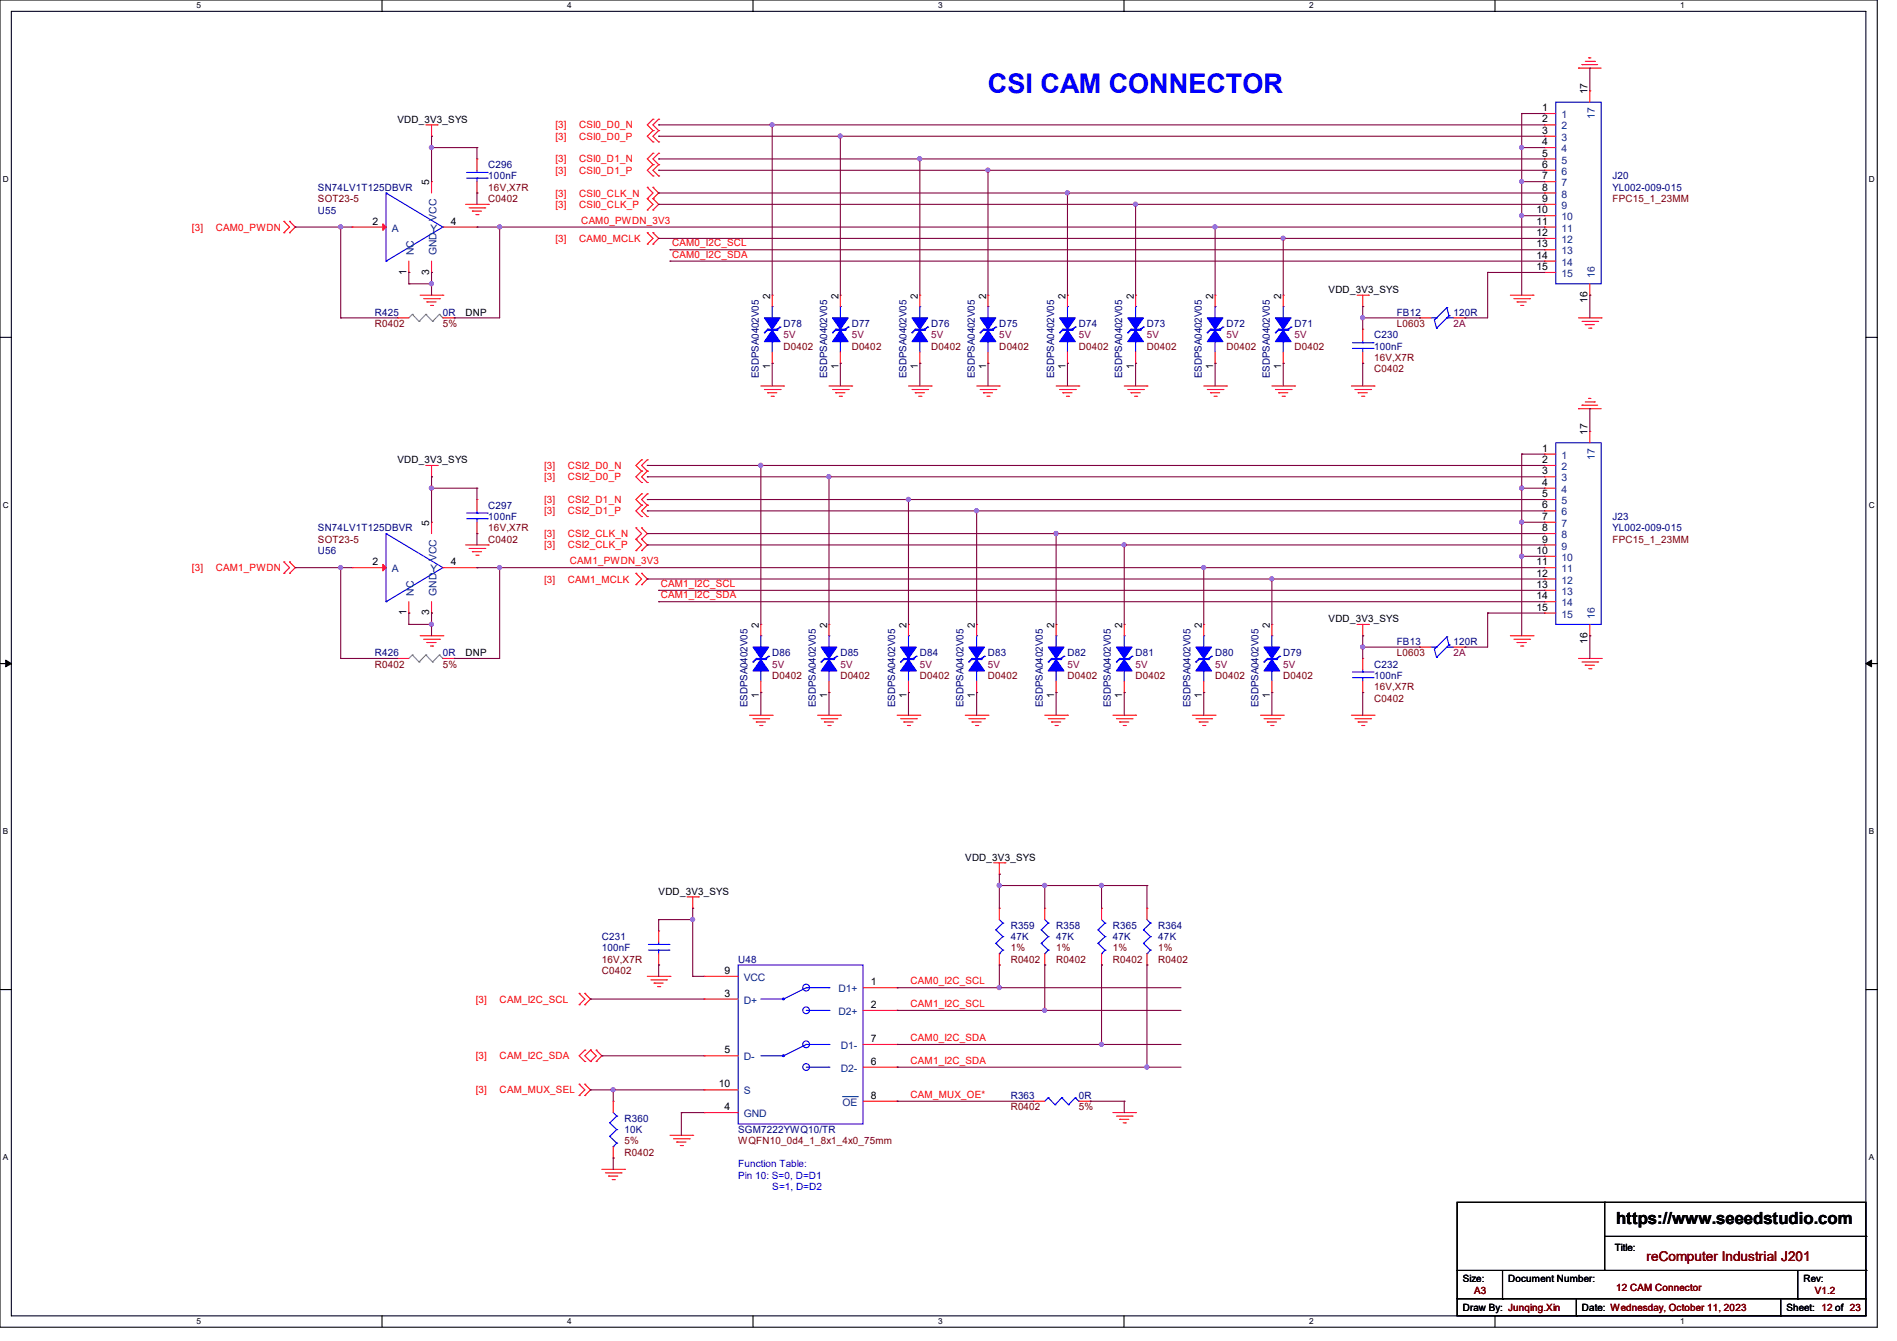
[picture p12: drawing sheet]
<svg xmlns="http://www.w3.org/2000/svg" width="297mm" height="210mm" viewBox="0 0 297 210" stroke-linecap="round" stroke-linejoin="round" font-family="sans-serif">
<path d="M0 0h293.9v207.9h-293.9zM1.8 1.8h290.3v204.3h-290.3z" fill="none" stroke="#000" stroke-width=".17"/>
<g fill="#fff">
<path d="M30.8 .2h.7v1.4h-.7z"/>
<path d="M30.8 206.2h.7v1.4h-.7z"/>
</g>
<path d="M59.8 0v1.8M59.8 206.1v1.8" fill="none" stroke="#000" stroke-width=".17"/>
<g fill="#fff">
<path d="M88.8 .2h.7v1.4h-.7z"/>
<path d="M88.8 206.2h.7v1.4h-.7z"/>
</g>
<path d="M117.9 0v1.8M117.9 206.1v1.8" fill="none" stroke="#000" stroke-width=".17"/>
<g fill="#fff">
<path d="M146.9 .2h.7v1.4h-.7z"/>
<path d="M146.9 206.2h.7v1.4h-.7z"/>
</g>
<path d="M176 0v1.8M176 206.1v1.8" fill="none" stroke="#000" stroke-width=".17"/>
<g fill="#fff">
<path d="M205 .2h.7v1.4h-.7z"/>
<path d="M205 206.2h.7v1.4h-.7z"/>
</g>
<path d="M234.1 0v1.8M234.1 206.1v1.8" fill="none" stroke="#000" stroke-width=".17"/>
<g fill="#fff">
<path d="M263.1 .2h.6v1.4h-.6z"/>
<path d="M263.1 206.2h.6v1.4h-.6z"/>
<path d="M.5 27.3h.9v1.4h-.9z"/>
<path d="M292.6 27.3h.9v1.4h-.9z"/>
<path d="M.5 78.4h.9v1.4h-.9z"/>
<path d="M292.6 78.4h.9v1.4h-.9z"/>
</g>
<path d="M0 52.8h1.8M292.1 52.8h1.8" fill="none" stroke="#000" stroke-width=".17"/>
<g fill="#fff">
<path d="M.5 129.5h.8v1.4h-.8z"/>
<path d="M292.6 129.5h.8v1.4h-.8z"/>
</g>
<path d="M0 103.9h1.8M292.1 103.9h1.8" fill="none" stroke="#000" stroke-width=".17"/>
<path d="M.9 103.4l.9 .5-.9 .5zM292.1 103.9l.9-.5v1z" fill="#000" stroke="#000" stroke-width=".16"/>
<g fill="#fff">
<path d="M.5 180.5h.8v1.4h-.8z"/>
<path d="M292.6 180.5h.8v1.4h-.8z"/>
</g>
<g fill="none" stroke="#000" stroke-width=".17">
<path d="M0 155h1.8M292.1 155h1.8M228.1 188.3h64v17.8h-64zM228.1 199h64M235.2 199v4.4M251.2 188.3h.1M251.2 188.3v10.7M251.2 193.6h40.9M281.5 199v4.4M292.1 199h.1M292.1 193.6h.1M228.1 203.4h.1"/>
<path d="M228.1 203.4h64M235.2 203.4h.1M246.8 206.1h.1M246.8 203.4v2.7M278.8 206.1h.1M278.8 203.4v2.7M281.5 203.4h.1"/>
</g>
<g fill="none" stroke="#f00" stroke-width=".17">
<path d="M66.7 19.6h1.8M67.6 19.6v1.7M68.5 19.6h.1M102.2 18.7h.1M102.2 18.7l-.9 .9 .9 .8M103.1 18.7h.1M103.1 18.7l-.9 .9 .9 .8M241.8 17.8h.1M241.8 19.6h.1M241.8 19.6h1.8M241.8 17.8h1.8M247.1 10.7h.1"/>
<path d="M247.1 10.7h3.6M247.7 10.1h.1M247.7 10.1h2.4M248.2 9.6h1.4M248.8 9.1h.1M248.8 9.1h.3M248.9 14.2h.1M248.9 14.2v1.8M249.6 9.6h.1M44.4 36.4h.1M44.4 34.7h.1M44.4 34.7l.9 .9-.9 .8"/>
<path d="M45.3 34.7h.1M45.3 36.4h.1M45.3 34.7l.9 .9-.9 .8M55.1 35.6h.1M55.1 35.6h5.4M67.6 21.3h.1M67.6 28.4h.1M67.6 28.4v1.8M69.3 35.6h5.4M72.9 32h3.6M73.4 32.6h2.5M74 33.1h.1"/>
<path d="M74 33.1h1.4M74.5 33.6h.3M74.7 24.9h.1M74.7 30.2h.1M74.7 35.6h.1M74.7 24.9v1.8M74.7 28.4v1.8M74.8 33.6h.1M75.9 32.6h.1M76.5 32h.1M101.3 31.1h.1M101.3 29.3h.1"/>
<path d="M101.3 32.9h.1M101.3 38.2h.1M101.3 36.4h.1M101.3 29.3l.9 .9-.9 .9M101.3 31.1l.9 .9-.9 .9M101.3 36.4l.9 .9-.9 .9M102.2 20.4h.1M102.2 22.2h.1M102.2 24h.1M102.2 25.8h.1M102.2 27.6h.1M102.2 29.3h.1"/>
<path d="M102.2 31.1h.1M102.2 32.9h.1M102.2 36.4h.1M102.2 38.2h.1M102.2 20.4l-.9 .9 .9 .9M102.2 24l-.9 .9 .9 .9M102.2 25.8l-.9 .9 .9 .9M102.2 29.3l.9 .9-.9 .9M102.2 31.1l.9 .9-.9 .9M102.2 36.4l.9 .9-.9 .9M103.1 20.4h.1M103.1 22.2h.1"/>
<path d="M103.1 24h.1M103.1 25.8h.1M103.1 27.6h.1M103.1 20.4l-.9 .9 .9 .9M103.1 24l-.9 .9 .9 .9M103.1 25.8l-.9 .9 .9 .9M241.8 33.8h.1M241.8 35.6h.1M241.8 37.3h.1M241.8 39.1h.1M241.8 21.3h.1M241.8 23.1h.1"/>
<path d="M241.8 24.9h.1M241.8 26.7h.1M241.8 28.4h.1M241.8 30.2h.1M241.8 32h.1M241.8 32h1.8M241.8 33.8h1.8M241.8 35.6h1.8M241.8 37.3h1.8M241.8 39.1h1.8M241.8 21.3h1.8M241.8 23.1h1.8"/>
<path d="M241.8 24.9h1.8M241.8 26.7h1.8M241.8 28.4h1.8M241.8 30.2h1.8M62.2 49.8h.1M62.2 49.8h1.8M64 42.7h.1M64 40.9v1.8M65.8 46.2h3.5M66.3 46.8h2.5M66.8 47.3h.1M66.8 47.3h1.5"/>
<path d="M67.4 47.8h.3M67.6 42.7h.1M67.6 40.9v1.8M67.7 47.8h.1M68.8 46.8h.1M69.3 46.2h.1M69.3 49.8h1.8M71.1 49.8h.1M120.9 46.2h.1M120.9 56.9h.1M120.9 46.2v1.8M120.9 55.1v1.8"/>
<path d="M131.6 46.2h.1M131.6 56.9h.1M131.6 46.2v1.8M131.6 55.1v1.8M144 46.2h.1M144 56.9h.1M144 46.2v1.8M144 55.1v1.8M154.7 46.2h.1M154.7 56.9h.1M154.7 46.2v1.8M154.7 55.1v1.8"/>
<path d="M167.1 46.2h.1M167.1 56.9h.1M167.1 46.2v1.8M167.1 55.1v1.8M177.8 46.2h.1M177.8 56.9h.1M177.8 46.2v1.8M177.8 55.1v1.8M190.2 46.2h.1M190.2 56.9h.1M190.2 46.2v1.8M190.2 55.1v1.8"/>
<path d="M200.9 46.2h.1M200.9 56.9h.1M200.9 46.2v1.8M200.9 55.1v1.8M212.5 46.2h1.7M213.4 48h.1M213.4 51.6h.1M213.4 56.9h.1M213.4 46.2v1.8M213.4 51.6v1.7M213.4 55.1v1.8M214.2 46.2h.1"/>
<path d="M222.2 49.8h.1M222.2 49.8h1.8M227.6 49.8h1.8M229.4 49.8h.1M236.5 46.2h3.5M237 46.8h2.5M237.5 47.3h.1M237.5 47.3h1.5M238.1 47.8h.3M238.4 47.8h.1M239.5 46.8h.1M240 46.2h.1"/>
<path d="M241.8 40.9h.1M241.8 42.7h.1M241.8 40.9h1.8M241.8 42.7h1.8M247.1 49.8h3.6M247.7 50.3h2.4M248.2 50.8h.1M248.2 50.8h1.4M248.8 51.4h.3M248.9 46.2h.1M248.9 44.4v1.8M249.1 51.4h.1"/>
<path d="M250.1 50.3h.1M250.7 49.8h.1M66.7 72.9h1.8M67.6 74.7h.1M67.6 72.9v1.8M68.5 72.9h.1M74.7 78.2h.1M74.7 78.2v1.8M100.5 72h.1M100.5 73.8h.1M100.5 75.6h.1M100.5 77.3h.1"/>
<path d="M100.5 79.1h.1M100.5 72l-.9 .9 .9 .9M100.5 73.8l-.9 .9 .9 .9M100.5 77.3l-.9 .9 .9 .9M100.5 79.1l-.9 .9 .9 .9M101.3 72h.1M101.3 73.8h.1M101.3 75.6h.1M101.3 77.3h.1M101.3 79.1h.1M101.3 72l-.8 .9 .8 .9M101.3 73.8l-.8 .9 .8 .9"/>
<path d="M101.3 77.3l-.8 .9 .8 .9M101.3 79.1l-.8 .9 .8 .9M119.1 60.5h3.6M119.7 61h2.4M120.2 61.5h.1M120.2 61.5h1.4M120.7 62.1h.4M121.1 62.1h.1M122.1 61h.1M122.7 60.5h.1M129.8 60.5h3.5M130.3 61h2.5"/>
<path d="M130.9 61.5h.1M130.9 61.5h1.4M131.4 62.1h.3M131.7 62.1h.1M132.8 61h.1M133.3 60.5h.1M142.2 60.5h3.6M142.8 61h2.4M143.3 61.5h.1M143.3 61.5h1.4M143.8 62.1h.4M144.2 62.1h.1"/>
<path d="M145.2 61h.1M145.8 60.5h.1M152.9 60.5h3.6M153.5 61h2.4M154 61.5h.1M154 61.5h1.4M154.5 62.1h.4M154.9 62.1h.1M155.9 61h.1M156.5 60.5h.1M165.4 60.5h3.5M165.9 61h2.5"/>
<path d="M166.4 61.5h.1M166.4 61.5h1.5M167 62.1h.3M167.3 62.1h.1M168.4 61h.1M168.9 60.5h.1M176 60.5h3.6M176.6 61h2.4M177.1 61.5h.1M177.1 61.5h1.4M177.6 62.1h.4M178 62.1h.1"/>
<path d="M179 61h.1M179.6 60.5h.1M188.5 60.5h3.5M189 61h2.5M189.5 61.5h.1M189.5 61.5h1.5M190.1 62.1h.3M190.4 62.1h.1M191.5 61h.1M192 60.5h.1M199.1 60.5h3.6M199.7 61h2.4"/>
<path d="M200.2 61.5h.1M200.2 61.5h1.4M200.7 62.1h.4M201.1 62.1h.1M202.1 61h.1M202.7 60.5h.1M211.6 60.5h3.5M212.1 61h2.5M212.6 61.5h.1M212.6 61.5h1.5M213.2 62.1h.3M213.5 62.1h.1"/>
<path d="M214.6 61h.1M215.1 60.5h.1M241.8 71.1h.1M241.8 72.9h.1M241.8 74.7h.1M241.8 76.5h.1M241.8 78.2h.1M241.8 72.9h1.8M241.8 71.1h1.8M241.8 74.7h1.8M241.8 76.5h1.8M241.8 78.2h1.8"/>
<path d="M247.1 64h.1M247.1 64h3.6M247.7 63.5h.1M247.7 63.5h2.4M248.2 62.9h1.4M248.8 62.4h.1M248.8 62.4h.3M248.9 67.6h.1M248.9 67.6v1.7M249.6 62.9h.1M44.4 89.8h.1M44.4 88h.1"/>
<path d="M44.4 88l.9 .9-.9 .9M45.3 88h.1M45.3 89.8h.1M45.3 88l.9 .9-.9 .9M55.1 88.9h.1M55.1 88.9h5.4M64 96h.1M64 94.2v1.8M65.8 99.6h3.5M67.6 96h.1M67.6 81.8h.1M67.6 81.8v1.8"/>
<path d="M67.6 94.2v1.8M69.3 99.6h.1M69.3 88.9h5.4M72.9 85.3h3.6M73.4 85.9h2.5M74 86.4h.1M74 86.4h1.4M74.5 87h.3M74.7 88.9h.1M74.7 83.6h.1M74.7 81.8v1.8M74.8 87h.1"/>
<path d="M75.9 85.9h.1M76.5 85.3h.1M99.6 84.5h.1M99.6 82.7h.1M99.6 86.2h.1M99.6 91.6h.1M99.6 89.8h.1M99.6 82.7l.9 .9-.9 .9M99.6 84.5l.9 .8-.9 .9M99.6 89.8l.9 .9-.9 .9M100.5 80.9h.1M100.5 82.7h.1"/>
<path d="M100.5 84.5h.1M100.5 86.2h.1M100.5 89.8h.1M100.5 91.6h.1M100.5 82.7l.8 .9-.8 .9M100.5 84.5l.8 .8-.8 .9M100.5 89.8l.8 .9-.8 .9M101.3 80.9h.1M119.1 97.8h.1M119.1 97.8v1.8M129.8 97.8h.1M129.8 97.8v1.8"/>
<path d="M142.2 97.8h.1M142.2 97.8v1.8M152.9 97.8h.1M152.9 97.8v1.8M165.4 97.8h.1M165.4 97.8v1.8M176 97.8h.1M176 97.8v1.8M188.5 97.8h.1M188.5 97.8v1.8M199.1 97.8h.1M199.1 97.8v1.8"/>
<path d="M212.5 97.8h1.7M213.4 99.6h.1M213.4 97.8v1.8M214.2 97.8h.1M236.5 99.6h3.5M240 99.6h.1M241.8 87.1h.1M241.8 88.9h.1M241.8 90.7h.1M241.8 92.5h.1M241.8 94.2h.1M241.8 96h.1"/>
<path d="M241.8 80h.1M241.8 81.8h.1M241.8 83.6h.1M241.8 85.3h.1M241.8 85.3h1.8M241.8 88.9h1.8M241.8 87.1h1.8M241.8 90.7h1.8M241.8 92.5h1.8M241.8 94.2h1.8M241.8 96h1.8M241.8 80h1.8"/>
<path d="M241.8 81.8h1.8M241.8 83.6h1.8M248.9 99.6h.1M248.9 97.8v1.8M62.2 103.1h.1M62.2 103.1h1.8M66.3 100.1h2.5M66.8 100.6h.1M66.8 100.6h1.5M67.4 101.2h.3M67.7 101.2h.1M68.8 100.1h.1"/>
<path d="M69.3 103.1h1.8M71.1 103.1h.1M117.3 112h3.6M117.9 112.6h2.5M118.4 113.1h.1M118.4 113.1h1.4M119 113.6h.3M119.1 108.5h.1M119.1 106.7v1.8M119.3 113.6h.1M120.4 112.6h.1M120.9 112h.1"/>
<path d="M128 112h3.6M128.6 112.6h2.4M129.1 113.1h.1M129.1 113.1h1.4M129.6 113.6h.4M129.8 108.5h.1M129.8 106.7v1.8M130 113.6h.1M131 112.6h.1M131.6 112h.1M140.5 112h3.5M141 112.6h2.5"/>
<path d="M141.5 113.1h.1M141.5 113.1h1.5M142.1 113.6h.3M142.2 108.5h.1M142.2 106.7v1.8M142.4 113.6h.1M143.5 112.6h.1M144 112h.1M151.1 112h3.6M151.7 112.6h2.4M152.2 113.1h.1M152.2 113.1h1.4"/>
<path d="M152.7 113.6h.4M152.9 108.5h.1M152.9 106.7v1.8M153.1 113.6h.1M154.1 112.6h.1M154.7 112h.1M163.6 112h3.5M164.1 112.6h2.5M164.6 113.1h.1M164.6 113.1h1.5M165.2 113.6h.3M165.4 108.5h.1"/>
<path d="M165.4 106.7v1.8M165.5 113.6h.1M166.6 112.6h.1M167.1 112h.1M174.2 112h3.6M174.8 112.6h2.4M175.3 113.1h.1M175.3 113.1h1.4M175.9 113.6h.3M176 108.5h.1M176 106.7v1.8M176.2 113.6h.1"/>
<path d="M177.2 112.6h.1M177.8 112h.1M186.7 112h3.5M187.2 112.6h2.5M187.7 113.1h.1M187.7 113.1h1.5M188.3 113.6h.3M188.5 108.5h.1M188.5 106.7v1.8M188.6 113.6h.1M189.7 112.6h.1M190.2 112h.1"/>
<path d="M197.4 112h3.5M197.9 112.6h2.5M198.4 113.1h.1M198.4 113.1h1.5M199 113.6h.3M199.1 108.5h.1M199.1 106.7v1.8M199.3 113.6h.1M200.4 112.6h.1M200.9 112h.1M211.6 112h3.5M212.1 112.6h2.5"/>
<path d="M212.6 113.1h.1M212.6 113.1h1.5M213.2 113.6h.3M213.4 103.1h.1M213.4 108.5h.1M213.4 103.1v1.8M213.4 106.7v1.8M213.5 113.6h.1M214.6 112.6h.1M215.1 112h.1M222.2 101.3h.1M222.2 101.3h1.8"/>
<path d="M227.6 101.3h1.8M229.4 101.3h.1M237 100.1h2.5M237.5 100.6h.1M237.5 100.6h1.5M238.1 101.2h.3M238.4 101.2h.1M239.5 100.1h.1M247.1 103.1h3.6M247.7 103.7h2.4M248.2 104.2h.1M248.2 104.2h1.4"/>
<path d="M248.8 104.7h.3M249.1 104.7h.1M250.1 103.7h.1M250.7 103.1h.1M155.6 135.1h1.8M156.5 136.9h.1M156.5 135.1v1.8M157.4 135.1h.1M90.7 157.4h.1M90.7 155.6h.1M90.7 155.6l.9 .9-.9 .9M91.6 155.6h.1"/>
<path d="M91.6 157.4h.1M91.6 155.6l.9 .9-.9 .9M101.3 152.9h3.6M101.9 153.5h2.5M102.4 154h.1M102.4 154h1.4M103 154.5h.3M103.1 145.8h.1M103.1 151.1h.1M103.1 145.8v1.8M103.1 149.4v1.7M103.3 154.5h.1"/>
<path d="M104.4 153.5h.1M104.9 152.9h.1M107.6 140.5h1.7M108.5 142.2h.1M108.5 140.5v1.7M109.3 140.5h.1M110.2 156.5h.1M110.2 152.9h.1M110.2 152.9h5.4M110.2 156.5h5.4M135.1 154.7h5.4M135.1 158.2h5.4"/>
<path d="M140.5 154.7h.1M140.5 158.2h.1M156.5 142.2h.1M156.5 151.1h.1M156.5 142.2v1.8M156.5 149.4v1.7M163.6 142.2h.1M163.6 151.1h.1M163.6 142.2v1.8M163.6 149.4v1.7M172.5 142.2h.1M172.5 151.1h.1"/>
<path d="M172.5 142.2v1.8M172.5 149.4v1.7M179.6 142.2h.1M179.6 151.1h.1M179.6 142.2v1.8M179.6 149.4v1.7M90.7 171.6h.1M90.7 169.8h.1M90.7 169.8l.9 .9-.9 .9M91.6 164.5h.1M91.6 166.2h.1M91.6 169.8h.1"/>
<path d="M91.6 171.6h.1M91.6 164.5l-.9 .9 .9 .8M91.6 169.8l.9 .9-.9 .9M92.5 166.2h.1M92.5 164.5h.1M92.5 164.5l-.9 .9 .9 .8M92.5 164.5l.8 .9-.8 .8M93.3 164.5h.1M93.3 166.2h.1M93.3 164.5l.9 .9-.9 .8M96 172.5h.1M96 172.5v1.7"/>
<path d="M96 179.6v1.8M104.9 177.8h3.6M105.5 178.4h2.4M106 178.9h.1M106 178.9h1.4M106.5 179.4h.3M106.8 179.4h.1M107.9 178.4h.1M108.5 177.8h.1M110.2 165.4h.1M110.2 174.2h.1M110.2 170.7h.1"/>
<path d="M110.2 174.2h5.4M110.2 165.4h5.4M110.2 170.7h5.4M135.1 172.5h5.4M135.1 167.1h5.4M135.1 163.6h5.4M140.5 172.5h.1M140.5 167.1h.1M140.5 163.6h.1M161.8 172.5h.1M161.8 172.5h1.8M168.9 172.5h1.8"/>
<path d="M170.7 172.5h.1M174.2 174.2h3.6M174.8 174.8h2.4M175.3 175.3h.1M175.3 175.3h1.4M175.9 175.9h.3M176.2 175.9h.1M177.2 174.8h.1M177.8 174.2h.1M94.2 183.1h3.6M94.8 183.7h2.4M95.3 184.2h.1"/>
<path d="M95.3 184.2h1.4M95.8 184.7h.4M96 181.4h.1M96.2 184.7h.1M97.2 183.7h.1M97.8 183.1h.1"/>
</g>
<g fill="#00f" stroke="#00f" stroke-width=".17">
<path d="M131.6 51.7l1.2 1.8h-2.5z" fill-rule="evenodd"/>
<path d="M130.3 49.8h2.5l-1.2 1.8z" fill-rule="evenodd"/>
<path d="M176 103.3l1.2 1.8h-2.4z" fill-rule="evenodd"/>
<path d="M174.8 101.3h2.4l-1.2 1.8z" fill-rule="evenodd"/>
<path d="M144 51.7l1.2 1.8h-2.4z" fill-rule="evenodd"/>
<path d="M142.8 49.8h2.4l-1.2 1.8z" fill-rule="evenodd"/>
<path d="M188.5 103.3l1.2 1.8h-2.5z" fill-rule="evenodd"/>
<path d="M187.2 101.3h2.5l-1.2 1.8z" fill-rule="evenodd"/>
<path d="M119.1 103.3l1.3 1.8h-2.5z" fill-rule="evenodd"/>
<path d="M117.9 101.3h2.5l-1.3 1.8z" fill-rule="evenodd"/>
<path d="M154.7 51.7l1.2 1.8h-2.4z" fill-rule="evenodd"/>
<path d="M153.5 49.8h2.4l-1.2 1.8z" fill-rule="evenodd"/>
<path d="M199.1 103.3l1.3 1.8h-2.5z" fill-rule="evenodd"/>
<path d="M197.9 101.3h2.5l-1.3 1.8z" fill-rule="evenodd"/>
<path d="M129.8 103.3l1.2 1.8h-2.4z" fill-rule="evenodd"/>
<path d="M128.6 101.3h2.4l-1.2 1.8z" fill-rule="evenodd"/>
<path d="M167.1 51.7l1.3 1.8h-2.5z" fill-rule="evenodd"/>
<path d="M165.9 49.8h2.5l-1.3 1.8z" fill-rule="evenodd"/>
<path d="M142.2 103.3l1.3 1.8h-2.5z" fill-rule="evenodd"/>
<path d="M141 101.3h2.5l-1.3 1.8z" fill-rule="evenodd"/>
<path d="M177.8 51.7l1.2 1.8h-2.4z" fill-rule="evenodd"/>
<path d="M176.6 49.8h2.4l-1.2 1.8z" fill-rule="evenodd"/>
<path d="M152.9 103.3l1.2 1.8h-2.4z" fill-rule="evenodd"/>
<path d="M151.7 101.3h2.4l-1.2 1.8z" fill-rule="evenodd"/>
<path d="M190.2 51.7l1.3 1.8h-2.5z" fill-rule="evenodd"/>
<path d="M189 49.8h2.5l-1.3 1.8z" fill-rule="evenodd"/>
<path d="M120.9 51.7l1.2 1.8h-2.4z" fill-rule="evenodd"/>
<path d="M119.7 49.8h2.4l-1.2 1.8z" fill-rule="evenodd"/>
<path d="M165.4 103.3l1.2 1.8h-2.5z" fill-rule="evenodd"/>
<path d="M164.1 101.3h2.5l-1.2 1.8z" fill-rule="evenodd"/>
<path d="M200.9 51.7l1.2 1.8h-2.4z" fill-rule="evenodd"/>
<path d="M199.7 49.8h2.4l-1.2 1.8z" fill-rule="evenodd"/>
</g>
<g fill="none" stroke="#00f" stroke-width=".17">
<path d="M243.6 16h7.1v28.4h-7.1zM60.5 30.2h.1M60.5 30.2v10.7M60.5 30.2l8.8 5.4M69.3 35.6h.1M69.3 35.6l-8.8 5.3M73.1 27h3.2M73.1 27.9h3.2M74.7 27.9h.1M74.7 27h.1M74.7 26.7v.3M74.7 27.9v.5"/>
<path d="M76.3 27h.1M76.3 27.9h.1M60.5 40.9h.1M119.7 52.1h.1M120.2 51.6h.1M120.2 51.6h1.4M120.2 51.6l-.5 .5M120.9 48h.1M120.9 53.5h.1M120.9 48v1.8M120.9 53.5v1.6M121.6 51.6h.1"/>
<path d="M121.6 51.7h.1M121.6 51.7h-1.4l-.5 .4M122.1 51.2h.1M122.1 51.2l-.5 .4M122.1 51.2l-.5 .5M130.3 52.1h.1M130.9 51.6h.1M130.9 51.6h1.4M130.9 51.6l-.6 .5M131.6 48h.1M131.6 53.5h.1M131.6 48v1.8"/>
<path d="M131.6 53.5v1.6M132.3 51.6h.1M132.3 51.7h.1M132.3 51.7h-1.4l-.6 .4M132.8 51.2h.1M132.8 51.2l-.5 .4M132.8 51.2l-.5 .5M142.8 52.1h.1M143.3 51.6h.1M143.3 51.6h1.4M143.3 51.6l-.5 .5M144 48h.1"/>
<path d="M144 53.5h.1M144 48v1.8M144 53.5v1.6M144.7 51.6h.1M144.7 51.7h.1M144.7 51.7h-1.4l-.5 .4M145.2 51.2h.1M145.2 51.2l-.5 .4M145.2 51.2l-.5 .5M153.5 52.1h.1M154 51.6h.1M154 51.6h1.4"/>
<path d="M154 51.6l-.5 .5M154.7 48h.1M154.7 53.5h.1M154.7 48v1.8M154.7 53.5v1.6M155.4 51.6h.1M155.4 51.7h.1M155.4 51.7h-1.4l-.5 .4M155.9 51.2h.1M155.9 51.2l-.5 .4M155.9 51.2l-.5 .5M165.9 52.1h.1"/>
<path d="M166.4 51.6h.1M166.4 51.6h1.5M166.4 51.6l-.5 .5M167.1 48h.1M167.1 53.5h.1M167.1 48v1.8M167.1 53.5v1.6M167.9 51.6h.1M167.9 51.7h.1M167.9 51.7h-1.5l-.5 .4M168.4 51.2h.1M168.4 51.2l-.5 .4"/>
<path d="M168.4 51.2l-.5 .5M176.6 52.1h.1M177.1 51.6h.1M177.1 51.6h1.4M177.1 51.6l-.5 .5M177.8 48h.1M177.8 53.5h.1M177.8 48v1.8M177.8 53.5v1.6M178.5 51.6h.1M178.5 51.7h.1M178.5 51.7h-1.4l-.5 .4"/>
<path d="M179 51.2h.1M179 51.2l-.5 .4M179 51.2l-.5 .5M189 52.1h.1M189.5 51.6h.1M189.5 51.6h1.5M189.5 51.6l-.5 .5M190.2 48h.1M190.2 53.5h.1M190.2 48v1.8M190.2 53.5v1.6M191 51.6h.1"/>
<path d="M191 51.7h.1M191 51.7h-1.5l-.5 .4M191.5 51.2h.1M191.5 51.2l-.5 .4M191.5 51.2l-.5 .5M199.7 52.1h.1M200.2 51.6h.1M200.2 51.6h1.4M200.2 51.6l-.5 .5M200.9 48h.1M200.9 53.5h.1M200.9 48v1.8"/>
<path d="M200.9 53.5v1.6M201.6 51.6h.1M201.6 51.7h.1M201.6 51.7h-1.4l-.5 .4M202.1 51.2h.1M202.1 51.2l-.5 .4M202.1 51.2l-.5 .5M211.8 53.7h3.2M211.8 54.6h3.2M213.4 54.6h.1M213.4 53.7h.1M213.4 53.3v.4"/>
<path d="M213.4 54.6v.5M215 53.7h.1M215 54.6h.1M224 49.8h.9M224.9 51.4h.1M224.9 49.8h.1M226.5 48.2h.1M226.5 49.8h.1M226.5 48.2l-1.9 1.9 .3 1.3M226.5 49.8h1.1M226.5 48.2l.4 1.2M226.9 49.4h.1"/>
<path d="M226.9 49.4l-2 2M243.6 69.3h7.1v28.5h-7.1zM60.5 83.6h.1M60.5 94.2h.1M60.5 83.6l8.8 5.3M60.5 83.6v10.6M69.3 88.9h.1M69.3 88.9l-8.8 5.3M73.1 80.3h3.2M73.1 81.2h3.2M74.7 81.2h.1M74.7 80.3h.1"/>
<path d="M74.7 80v.3M74.7 81.2v.6M76.3 80.3h.1M76.3 81.2h.1M119.1 99.6h.1M119.1 99.6v1.7M129.8 99.6h.1M129.8 99.6v1.7M142.2 99.6h.1M142.2 99.6v1.7M152.9 99.6h.1M152.9 99.6v1.7"/>
<path d="M165.4 99.6h.1M165.4 99.6v1.7M176 99.6h.1M176 99.6v1.7M188.5 99.6h.1M188.5 99.6v1.7M199.1 99.6h.1M199.1 99.6v1.7M226.5 99.7h.1M226.5 99.7l-1.9 2 .3 1.3M226.5 99.7l.4 1.3M117.9 103.7h.1"/>
<path d="M118.4 103.1h.1M118.4 103.1h1.4M118.4 103.1l-.5 .6M119.1 105.1h.1M119.1 105.1v1.6M119.8 103.1h.1M119.8 103.3h.1M119.8 103.3h-1.4l-.5 .4M120.4 102.8h.1M120.4 102.8l-.6 .3M120.4 102.8l-.6 .5M128.6 103.7h.1"/>
<path d="M129.1 103.1h.1M129.1 103.1h1.4M129.1 103.1l-.5 .6M129.8 105.1h.1M129.8 105.1v1.6M130.5 103.1h.1M130.5 103.3h.1M130.5 103.3h-1.4l-.5 .4M131 102.8h.1M131 102.8l-.5 .3M131 102.8l-.5 .5M141 103.7h.1"/>
<path d="M141.5 103.1h.1M141.5 103.1h1.5M141.5 103.1l-.5 .6M142.2 105.1h.1M142.2 105.1v1.6M143 103.1h.1M143 103.3h.1M143 103.3h-1.5l-.5 .4M143.5 102.8h.1M143.5 102.8l-.5 .3M143.5 102.8l-.5 .5M151.7 103.7h.1"/>
<path d="M152.2 103.1h.1M152.2 103.1h1.4M152.2 103.1l-.5 .6M152.9 105.1h.1M152.9 105.1v1.6M153.6 103.1h.1M153.6 103.3h.1M153.6 103.3h-1.4l-.5 .4M154.1 102.8h.1M154.1 102.8l-.5 .3M154.1 102.8l-.5 .5M164.1 103.7h.1"/>
<path d="M164.6 103.1h.1M164.6 103.1h1.5M164.6 103.1l-.5 .6M165.4 105.1h.1M165.4 105.1v1.6M166.1 103.1h.1M166.1 103.3h.1M166.1 103.3h-1.5l-.5 .4M166.6 102.8h.1M166.6 102.8l-.5 .3M166.6 102.8l-.5 .5M174.8 103.7h.1"/>
<path d="M175.3 103.1h.1M175.3 103.1h1.4M175.3 103.1l-.5 .6M176 105.1h.1M176 105.1v1.6M176.7 103.1h.1M176.7 103.3h.1M176.7 103.3h-1.4l-.5 .4M177.2 102.8h.1M177.2 102.8l-.5 .3M177.2 102.8l-.5 .5M187.2 103.7h.1"/>
<path d="M187.7 103.1h.1M187.7 103.1h1.5M187.7 103.1l-.5 .6M188.5 105.1h.1M188.5 105.1v1.6M189.2 103.1h.1M189.2 103.3h.1M189.2 103.3h-1.5l-.5 .4M189.7 102.8h.1M189.7 102.8l-.5 .3M189.7 102.8l-.5 .5M197.9 103.7h.1"/>
<path d="M198.4 103.1h.1M198.4 103.1h1.5M198.4 103.1l-.5 .6M199.1 105.1h.1M199.1 105.1v1.6M199.9 103.1h.1M199.9 103.3h.1M199.9 103.3h-1.5l-.5 .4M200.4 102.8h.1M200.4 102.8l-.5 .3M200.4 102.8l-.5 .5M211.8 105.2h3.2"/>
<path d="M211.8 106.1h3.2M213.4 106.1h.1M213.4 105.2h.1M213.4 104.9v.3M213.4 106.1v.6M215 105.2h.1M215 106.1h.1M224 101.3h.9M224.9 103h.1M224.9 101.3h.1M226.5 101.3h.1M226.5 101.3h1.1"/>
<path d="M226.9 101h.1M226.9 101l-2 2M101.5 147.9h3.2M101.5 148.8h3.2M103.1 148.8h.1M103.1 147.9h.1M103.1 147.6v.3M103.1 148.8v.6M104.7 147.9h.1M104.7 148.8h.1M115.6 151.1h19.5v24.9h-19.5zM119.1 156.5h3.6"/>
<path d="M122.7 156.5h.1M126.2 154.7h.1M126.2 154.7l-3.5 1.8M126.2 154.7h3.6M126.2 158.2h3.6M129.8 154.7h.1M129.8 158.2h.1M155.9 145.6h.1M155.9 147.7h.1M155.9 145.6l1.1 1.1M155.9 147.7l1.1 1.1M156.5 149.4h.1"/>
<path d="M156.5 144l.5 .6M157 144.6h.1M157 146.7h.1M157 148.8h.1M157 144.6l-1.1 1M157 146.7l-1.1 1M157 148.8l-.5 .6M163 145.6h.1M163 147.7h.1M163 145.6l1.1 1.1M163 147.7l1.1 1.1M163.6 149.4h.1"/>
<path d="M163.6 144l.5 .6M164.1 144.6h.1M164.1 146.7h.1M164.1 148.8h.1M164.1 144.6l-1.1 1M164.1 146.7l-1.1 1M164.1 148.8l-.5 .6M171.9 145.6h.1M171.9 147.7h.1M171.9 145.6l1.1 1.1M171.9 147.7l1.1 1.1M172.5 149.4h.1"/>
<path d="M172.5 144l.5 .6M173 144.6h.1M173 146.7h.1M173 148.8h.1M173 144.6l-1.1 1M173 146.7l-1.1 1M173 148.8l-.5 .6M179 145.6h.1M179 147.7h.1M179 145.6l1.1 1.1M179 147.7l1.1 1.1M179.6 149.4h.1"/>
<path d="M179.6 144l.5 .6M180.1 144.6h.1M180.1 146.7h.1M180.1 148.8h.1M180.1 144.6l-1.1 1M180.1 146.7l-1.1 1M180.1 148.8l-.5 .6M95.5 175.9h.1M95.5 178h.1M95.5 175.9l1.1 1M95.5 178l1.1 1M96 179.6h.1"/>
<path d="M96 174.2l.6 .6M96.6 174.8h.1M96.6 176.9h.1M96.6 179h.1M96.6 174.8l-1.1 1.1M96.6 176.9l-1.1 1.1M96.6 179l-.6 .6M119.1 165.4h3.6M122.7 165.4h.1M126.2 163.6h.1M126.2 163.6l-3.5 1.8M126.2 163.6h3.6"/>
<path d="M126.2 167.1h3.6M129.8 163.6h.1M129.8 167.1h.1M164.1 171.9h.1M164.1 171.9l-.5 .6M164.1 171.9l1.1 1.1M165.2 173h.1M166.2 171.9h.1M166.2 171.9l-1 1.1M166.2 171.9l1.1 1.1M167.3 173h.1M168.4 171.9h.1"/>
<path d="M168.4 171.9l-1.1 1.1M168.4 171.9l.5 .6M168.9 172.5h.1"/>
<circle cx="122.7" cy="156.4" r=".15"/>
<circle cx="126.2" cy="154.7" r=".53"/>
<circle cx="126.2" cy="158.2" r=".53"/>
<circle cx="122.7" cy="165.3" r=".15"/>
<circle cx="126.2" cy="167.1" r=".53"/>
<circle cx="126.2" cy="163.6" r=".53"/>
</g>
<path d="M131.9 171.7h2.3M134.2 171.7h.1" fill="none" stroke="#004080" stroke-width=".16"/>
<g fill="none" stroke="#808080" stroke-width=".17">
<path d="M64.6 49.2h.1M64.6 49.2l-.6 .6M64.6 49.2l1 1.1M65.6 50.3h.1M66.7 49.2h.1M66.7 49.2l-1.1 1.1M66.7 49.2l1 1.1M67.7 50.3h.1M68.8 49.2h.1M68.8 49.2l-1.1 1.1M68.8 49.2l.5 .6M69.3 49.8h.1"/>
<path d="M64.6 102.6h.1M64.6 102.6l-.6 .5M64.6 102.6l1 1.1M65.6 103.7h.1M66.7 102.6h.1M66.7 102.6l-1.1 1.1M66.7 102.6l1 1.1M67.7 103.7h.1M68.8 102.6h.1M68.8 102.6l-1.1 1.1M68.8 102.6l.5 .5M69.3 103.1h.1"/>
</g>
<g fill="#f00" stroke="#f00" stroke-width=".17">
<path d="M59.9 88.4l.6 .5-.6 .5z"/>
<path d="M59.9 35.1l.6 .5-.6 .5z"/>
</g>
<g fill="none" stroke="#800040" stroke-width=".17">
<path d="M103.1 19.6h.1M103.1 19.6h138.7M120.9 19.6h.1M120.9 19.6v26.6M238.3 17.8h.1M238.3 17.8v28.4M238.3 17.8h3.5M248.9 10.7h.1M248.9 10.7v3.5M46.2 35.6h.1M46.2 35.6h8.9M53.3 35.6h.1"/>
<path d="M53.3 35.6v14.2M67.6 21.3h.1M67.6 23.1h.1M67.6 23.1h7.1M67.6 21.3v7.1M74.7 23.1h.1M74.7 30.2h.1M74.7 35.6h.1M74.7 35.6h167.1M74.7 23.1v1.8M74.7 30.2v1.8M78.2 35.6h.1"/>
<path d="M78.2 35.6v14.2h-7.1M103.1 21.3h.1M103.1 24.9h.1M103.1 26.7h.1M103.1 30.2h.1M103.1 32h.1M103.1 37.3h.1M103.1 21.3h138.7M103.1 24.9h138.7M103.1 26.7h138.7M103.1 30.2h138.7M103.1 32h138.7"/>
<path d="M103.1 37.3h138.7M104.9 39.1h.1M104.9 39.1h136.9M131.6 21.3h.1M131.6 21.3v24.9M144 24.9h.1M144 24.9v21.3M154.7 26.7h.1M154.7 26.7v19.5M167.1 30.2h.1M167.1 30.2v16M177.8 32h.1"/>
<path d="M177.8 32v14.2M190.2 35.6h.1M190.2 35.6v10.6M200.9 37.3h.1M200.9 37.3v8.9M238.3 23.1h.1M238.3 28.4h.1M238.3 33.8h.1M238.3 23.1h3.5M238.3 28.4h3.5M238.3 33.8h3.5M53.3 49.8h.1"/>
<path d="M53.3 49.8h8.9M64 42.7h.1M64 44.4h.1M64 42.7v1.7M64 44.4h3.6M67.6 42.7h.1M67.6 44.4h.1M67.6 42.7v3.5M71.1 49.8h.1M104.9 40.9h.1M104.9 40.9h136.9M120.9 56.9h.1"/>
<path d="M120.9 56.9v3.6M131.6 56.9h.1M131.6 56.9v3.6M144 56.9h.1M144 56.9v3.6M154.7 56.9h.1M154.7 56.9v3.6M167.1 56.9h.1M167.1 56.9v3.6M177.8 56.9h.1M177.8 56.9v3.6M190.2 56.9h.1"/>
<path d="M190.2 56.9v3.6M200.9 56.9h.1M200.9 56.9v3.6M213.4 48h.1M213.4 49.8h.1M213.4 56.9h.1M213.4 48v3.6M213.4 56.9v3.6M213.4 49.8h8.8M222.2 49.8h.1M229.4 49.8h.1M232.9 42.7h.1"/>
<path d="M232.9 42.7h8.9M232.9 42.7v7.1h-3.5M248.9 46.2h.1M248.9 46.2v3.6M67.6 74.7h.1M67.6 76.5h.1M67.6 76.5h7.1M67.6 74.7v7.1M74.7 76.5h.1M74.7 76.5v1.7M101.3 72.9h.1M101.3 74.7h.1"/>
<path d="M101.3 78.2h.1M101.3 72.9h140.5M101.3 74.7h140.5M101.3 78.2h140.5M119.1 72.9h.1M119.1 72.9v24.9M129.8 74.7h.1M129.8 74.7v23.1M142.2 78.2h.1M142.2 78.2v19.6M238.3 71.1h.1M238.3 76.5h.1"/>
<path d="M238.3 71.1v28.5M238.3 71.1h3.5M238.3 76.5h3.5M248.9 64h.1M248.9 64v3.6M46.2 88.9h.1M46.2 88.9h8.9M53.3 88.9h.1M53.3 88.9v14.2M64 96h.1M64 97.8h.1M64 96v1.8"/>
<path d="M64 97.8h3.6M67.6 96h.1M67.6 97.8h.1M67.6 96v3.6M74.7 83.6h.1M74.7 88.9h.1M74.7 88.9h167.1M74.7 83.6v1.7M78.2 88.9h.1M78.2 88.9v14.2h-7.1M101.3 80h.1M101.3 83.6h.1"/>
<path d="M101.3 85.3h.1M101.3 90.7h.1M101.3 80h140.5M101.3 83.6h140.5M101.3 85.3h140.5M101.3 90.7h140.5M103.1 92.5h.1M103.1 94.2h.1M103.1 92.5h138.7M103.1 94.2h138.7M152.9 80h.1M152.9 80v17.8"/>
<path d="M165.4 83.6h.1M165.4 83.6v14.2M176 85.3h.1M176 85.3v12.5M188.5 88.9h.1M188.5 88.9v8.9M199.1 90.7h.1M199.1 90.7v7.1M213.4 99.6h.1M213.4 99.6v3.5M232.9 96h.1M232.9 96v5.3h-3.5"/>
<path d="M232.9 96h8.9M238.3 81.8h.1M238.3 87.1h.1M238.3 81.8h3.5M238.3 87.1h3.5M248.9 99.6h.1M248.9 99.6v3.5M53.3 103.1h.1M53.3 103.1h8.9M71.1 103.1h.1M119.1 108.5h.1M119.1 108.5v3.5"/>
<path d="M129.8 108.5h.1M129.8 108.5v3.5M142.2 108.5h.1M142.2 108.5v3.5M152.9 108.5h.1M152.9 108.5v3.5M165.4 108.5h.1M165.4 108.5v3.5M176 108.5h.1M176 108.5v3.5M188.5 108.5h.1M188.5 108.5v3.5"/>
<path d="M199.1 108.5h.1M199.1 108.5v3.5M213.4 101.3h.1M213.4 108.5h.1M213.4 108.5v3.5M213.4 101.3h8.8M222.2 101.3h.1M229.4 101.3h.1M156.5 136.9h.1M156.5 138.7h.1M156.5 136.9v5.3M156.5 138.7h23.1"/>
<path d="M163.6 138.7h.1M163.6 138.7v3.5M172.5 138.7h.1M172.5 138.7v3.5M179.6 138.7h.1M179.6 138.7v3.5M92.5 156.5h.1M92.5 156.5h17.7M103.1 144h.1M103.1 151.1h.1M103.1 144v1.8M103.1 151.1v1.8"/>
<path d="M103.1 144h5.4M108.5 142.2h.1M108.5 144h.1M108.5 152.9h.1M108.5 142.2v10.7M108.5 152.9h1.7M140.5 154.7h.1M140.5 158.2h.1M140.5 154.7h44.4M140.5 158.2h44.4M156.5 151.1h.1M156.5 154.7h.1"/>
<path d="M156.5 151.1v3.6M163.6 151.1h.1M163.6 158.2h.1M163.6 151.1v7.1M172.5 151.1h.1M172.5 151.1v12.5M179.6 151.1h.1M179.6 151.1v16M92.5 170.7h.1M92.5 170.7h17.7M94.2 165.4h.1M94.2 165.4h16"/>
<path d="M96 170.7h.1M96 170.7v1.8M106.7 174.2h.1M106.7 174.2h3.5M106.7 174.2v3.6M140.5 163.6h.1M140.5 167.1h.1M140.5 172.5h.1M140.5 163.6h44.4M140.5 167.1h44.4M140.5 172.5h21.3M170.7 172.5h.1"/>
<path d="M170.7 172.5h5.3M172.5 163.6h.1M176 172.5h.1M176 172.5v1.7M179.6 167.1h.1M96 181.4h.1M96 181.4v1.7"/>
</g>
<g fill="#f0f" stroke="#f0f" stroke-width=".17">
<circle cx="120.9" cy="19.5" r=".32"/>
<circle cx="131.6" cy="21.3" r=".32"/>
<circle cx="238.2" cy="28.4" r=".32"/>
<circle cx="238.2" cy="23.1" r=".32"/>
<circle cx="144" cy="24.9" r=".32"/>
<circle cx="154.7" cy="26.6" r=".32"/>
<circle cx="167.1" cy="30.2" r=".32"/>
<circle cx="177.8" cy="32" r=".32"/>
<circle cx="238.2" cy="33.8" r=".32"/>
<circle cx="200.9" cy="37.3" r=".32"/>
<circle cx="213.3" cy="49.8" r=".32"/>
<circle cx="119.1" cy="72.9" r=".32"/>
<circle cx="129.8" cy="74.7" r=".32"/>
<circle cx="238.2" cy="81.8" r=".32"/>
<circle cx="238.2" cy="76.4" r=".32"/>
<circle cx="142.2" cy="78.2" r=".32"/>
<circle cx="152.9" cy="80" r=".32"/>
<circle cx="165.3" cy="83.5" r=".32"/>
<circle cx="176" cy="85.3" r=".32"/>
<circle cx="238.2" cy="87.1" r=".32"/>
<circle cx="188.4" cy="88.9" r=".32"/>
<circle cx="78.2" cy="88.9" r=".32"/>
<circle cx="199.1" cy="90.7" r=".32"/>
<circle cx="213.3" cy="101.3" r=".32"/>
<circle cx="156.4" cy="138.7" r=".32"/>
<circle cx="172.4" cy="138.7" r=".32"/>
<circle cx="163.6" cy="138.7" r=".32"/>
<circle cx="108.4" cy="144" r=".32"/>
<circle cx="156.4" cy="154.7" r=".32"/>
<circle cx="163.6" cy="158.2" r=".32"/>
<circle cx="172.4" cy="163.6" r=".32"/>
<circle cx="179.6" cy="167.1" r=".32"/>
<circle cx="96" cy="170.7" r=".32"/>
<circle cx="67.5" cy="23.1" r=".32"/>
<circle cx="53.3" cy="35.5" r=".32"/>
<circle cx="67.5" cy="44.4" r=".32"/>
<circle cx="67.5" cy="76.4" r=".32"/>
<circle cx="53.3" cy="88.9" r=".32"/>
<circle cx="67.5" cy="97.8" r=".32"/>
<circle cx="78.2" cy="35.5" r=".32"/>
<circle cx="190.2" cy="35.5" r=".32"/>
</g>
<text font-size="4.2" fill="#00f" x="154.7" y="14.6">CSI CAM CONNECTOR</text>
<text font-size="2.6" x="253" y="191.8">https://www.seeedstudio.com</text>
<text font-size="2.1" fill="#800000" x="257.8" y="197.5">reComputer Industrial J201</text>
<g font-size="1.6">
<text x="241.5" y="17.4">1</text>
<text x="248.5" y="14.8" transform="rotate(-90 248.5 14.8)">17</text>
<text x="62.2" y="19.2">VDD_3V3_SYS</text>
<text x="241.5" y="19.2">2</text>
<text x="241.5" y="21">3</text>
<text x="241.5" y="22.7">4</text>
<text x="67.2" y="29" transform="rotate(-90 67.2 29)">5</text>
<text x="241.5" y="24.5">5</text>
<text x="241.5" y="26.3">6</text>
<text x="241.5" y="28.1">7</text>
<text x="241.5" y="29.8">8</text>
<text x="58.3" y="35.2">2</text>
<text x="70.6" y="35.2">4</text>
<text x="240.6" y="33.4">10</text>
<text x="240.6" y="35.2">11</text>
<text x="241.5" y="31.6">9</text>
<text x="240.6" y="37">12</text>
<text x="240.6" y="38.7">13</text>
<text x="240.6" y="40.5">14</text>
<text x="63.6" y="43" transform="rotate(-90 63.6 43)">1</text>
<text x="67.2" y="43" transform="rotate(-90 67.2 43)">3</text>
<text x="120.6" y="46.8" transform="rotate(-90 120.6 46.8)">2</text>
<text x="131.3" y="46.8" transform="rotate(-90 131.3 46.8)">2</text>
<text x="143.7" y="46.8" transform="rotate(-90 143.7 46.8)">2</text>
<text x="154.4" y="46.8" transform="rotate(-90 154.4 46.8)">2</text>
<text x="166.8" y="46.8" transform="rotate(-90 166.8 46.8)">2</text>
<text x="177.5" y="46.8" transform="rotate(-90 177.5 46.8)">2</text>
<text x="189.9" y="46.8" transform="rotate(-90 189.9 46.8)">2</text>
<text x="200.6" y="46.8" transform="rotate(-90 200.6 46.8)">2</text>
<text x="208" y="45.9">VDD_3V3_SYS</text>
<text x="240.6" y="42.3">15</text>
<text x="248.5" y="47.5" transform="rotate(-90 248.5 47.5)">16</text>
<text x="72.9" y="49.4">DNP</text>
<text x="120.6" y="57.8" transform="rotate(-90 120.6 57.8)">1</text>
<text x="131.3" y="57.8" transform="rotate(-90 131.3 57.8)">1</text>
<text x="143.7" y="57.8" transform="rotate(-90 143.7 57.8)">1</text>
<text x="154.4" y="57.8" transform="rotate(-90 154.4 57.8)">1</text>
<text x="166.8" y="57.8" transform="rotate(-90 166.8 57.8)">1</text>
<text x="177.5" y="57.8" transform="rotate(-90 177.5 57.8)">1</text>
<text x="189.9" y="57.8" transform="rotate(-90 189.9 57.8)">1</text>
<text x="200.6" y="57.8" transform="rotate(-90 200.6 57.8)">1</text>
<text x="241.5" y="70.7">1</text>
<text x="248.5" y="68.1" transform="rotate(-90 248.5 68.1)">17</text>
<text x="62.2" y="72.6">VDD_3V3_SYS</text>
<text x="241.5" y="72.5">2</text>
<text x="241.5" y="74.3">3</text>
<text x="241.5" y="76.1">4</text>
<text x="241.5" y="77.9">5</text>
<text x="67.2" y="82.3" transform="rotate(-90 67.2 82.3)">5</text>
<text x="241.5" y="79.6">6</text>
<text x="241.5" y="81.4">7</text>
<text x="241.5" y="83.2">8</text>
<text x="58.3" y="88.5">2</text>
<text x="70.6" y="88.5">4</text>
<text x="240.6" y="86.7">10</text>
<text x="240.6" y="88.5">11</text>
<text x="241.5" y="85">9</text>
<text x="240.6" y="90.3">12</text>
<text x="240.6" y="92.1">13</text>
<text x="240.6" y="93.9">14</text>
<text x="240.6" y="95.6">15</text>
<text x="63.6" y="96.3" transform="rotate(-90 63.6 96.3)">1</text>
<text x="67.2" y="96.3" transform="rotate(-90 67.2 96.3)">3</text>
<text x="118.8" y="98.3" transform="rotate(-90 118.8 98.3)">2</text>
<text x="129.5" y="98.3" transform="rotate(-90 129.5 98.3)">2</text>
<text x="141.9" y="98.3" transform="rotate(-90 141.9 98.3)">2</text>
<text x="152.6" y="98.3" transform="rotate(-90 152.6 98.3)">2</text>
<text x="165.1" y="98.3" transform="rotate(-90 165.1 98.3)">2</text>
<text x="175.7" y="98.3" transform="rotate(-90 175.7 98.3)">2</text>
<text x="188.2" y="98.3" transform="rotate(-90 188.2 98.3)">2</text>
<text x="198.8" y="98.3" transform="rotate(-90 198.8 98.3)">2</text>
<text x="208" y="97.4">VDD_3V3_SYS</text>
<text x="248.5" y="100.8" transform="rotate(-90 248.5 100.8)">16</text>
<text x="72.9" y="102.8">DNP</text>
<text x="118.8" y="109.3" transform="rotate(-90 118.8 109.3)">1</text>
<text x="129.5" y="109.3" transform="rotate(-90 129.5 109.3)">1</text>
<text x="141.9" y="109.3" transform="rotate(-90 141.9 109.3)">1</text>
<text x="152.6" y="109.3" transform="rotate(-90 152.6 109.3)">1</text>
<text x="165.1" y="109.3" transform="rotate(-90 165.1 109.3)">1</text>
<text x="175.7" y="109.3" transform="rotate(-90 175.7 109.3)">1</text>
<text x="188.2" y="109.3" transform="rotate(-90 188.2 109.3)">1</text>
<text x="198.8" y="109.3" transform="rotate(-90 198.8 109.3)">1</text>
<text x="151.1" y="134.8">VDD_3V3_SYS</text>
<text x="103.1" y="140.1">VDD_3V3_SYS</text>
<text x="113.5" y="152.5">9</text>
<text x="136.4" y="154.3">1</text>
<text x="113.5" y="156.1">3</text>
<text x="136.4" y="157.9">2</text>
<text x="113.5" y="165">5</text>
<text x="136.4" y="166.8">6</text>
<text x="136.4" y="163.2">7</text>
<text x="112.6" y="170.3">10</text>
<text x="113.5" y="173.9">4</text>
<text x="136.4" y="172.1">8</text>
<text x="252.8" y="196">Title:</text>
<text x="229" y="200.7">Size:</text>
<text x="236.1" y="200.7">Document Number:</text>
<text x="282.4" y="200.7">Rev:</text>
<text x="229" y="205.4">Draw By: Junqing.Xin</text>
<text x="247.7" y="205.4">Date: Wednesday, October 11, 2023</text>
<text x="279.7" y="205.4">Sheet: 12 of 23</text>
</g>
<g font-size="1.6" fill="#f00">
<text x="87" y="20.1">[3]</text>
<text x="87" y="21.9">[3]</text>
<text x="90.7" y="20.1">CSI0_D0_N</text>
<text x="90.7" y="21.9">CSI0_D0_P</text>
<text x="87" y="25.4">[3]</text>
<text x="87" y="27.2">[3]</text>
<text x="90.7" y="25.4">CSI0_D1_N</text>
<text x="90.7" y="27.2">CSI0_D1_P</text>
<text x="87" y="30.8">[3]</text>
<text x="87" y="32.6">[3]</text>
<text x="90.7" y="30.8">CSI0_CLK_N</text>
<text x="90.7" y="32.6">CSI0_CLK_P</text>
<text x="91" y="35">CAM0_PWDN_3V3</text>
<text x="30.1" y="36.1">[3]</text>
<text x="33.8" y="36.1">CAM0_PWDN</text>
<text x="87" y="37.9">[3]</text>
<text x="90.7" y="37.9">CAM0_MCLK</text>
<text x="105.2" y="38.6">CAM0_I2C_SCL</text>
<text x="105.2" y="40.3">CAM0_I2C_SDA</text>
<text x="85.2" y="73.4">[3]</text>
<text x="85.2" y="75.2">[3]</text>
<text x="88.9" y="73.4">CSI2_D0_N</text>
<text x="88.9" y="75.2">CSI2_D0_P</text>
<text x="85.2" y="78.8">[3]</text>
<text x="85.2" y="80.6">[3]</text>
<text x="88.9" y="78.8">CSI2_D1_N</text>
<text x="88.9" y="80.6">CSI2_D1_P</text>
<text x="30.1" y="89.4">[3]</text>
<text x="33.8" y="89.4">CAM1_PWDN</text>
<text x="85.2" y="84.1">[3]</text>
<text x="85.2" y="85.9">[3]</text>
<text x="88.9" y="84.1">CSI2_CLK_N</text>
<text x="88.9" y="85.9">CSI2_CLK_P</text>
<text x="89.2" y="88.3">CAM1_PWDN_3V3</text>
<text x="85.2" y="91.2">[3]</text>
<text x="88.9" y="91.2">CAM1_MCLK</text>
<text x="103.5" y="91.9">CAM1_I2C_SCL</text>
<text x="103.5" y="93.7">CAM1_I2C_SDA</text>
<text x="142.6" y="154.1">CAM0_I2C_SCL</text>
<text x="74.5" y="157">[3]</text>
<text x="78.2" y="157">CAM_I2C_SCL</text>
<text x="142.6" y="157.7">CAM1_I2C_SCL</text>
<text x="74.5" y="165.9">[3]</text>
<text x="78.2" y="165.9">CAM_I2C_SDA</text>
<text x="142.6" y="163">CAM0_I2C_SDA</text>
<text x="142.6" y="166.6">CAM1_I2C_SDA</text>
<text x="74.5" y="171.2">[3]</text>
<text x="78.2" y="171.2">CAM_MUX_SEL</text>
<text x="142.6" y="171.9">CAM_MUX_OE*</text>
</g>
<g font-size="1.6" fill="#004080">
<text x="244.5" y="18.5">1</text>
<text x="244.5" y="20.3">2</text>
<text x="244.5" y="22.1">3</text>
<text x="244.5" y="23.8">4</text>
<text x="249.7" y="18.7" transform="rotate(-90 249.7 18.7)">17</text>
<text x="244.5" y="25.6">5</text>
<text x="244.5" y="27.4">6</text>
<text x="244.5" y="29.2">7</text>
<text x="68.3" y="34.6" transform="rotate(-90 68.3 34.6)">VCC</text>
<text x="244.5" y="34.5">10</text>
<text x="244.5" y="30.9">8</text>
<text x="244.5" y="32.7">9</text>
<text x="61.3" y="36.3">A</text>
<text x="64.8" y="40" transform="rotate(-90 64.8 40)">NC</text>
<text x="67.4" y="36.3">Y</text>
<text x="68.3" y="40" transform="rotate(-90 68.3 40)">GND</text>
<text x="244.5" y="36.3">11</text>
<text x="244.5" y="38.1">12</text>
<text x="244.5" y="39.8">13</text>
<text x="244.5" y="41.6">14</text>
<text x="244.5" y="43.4">15</text>
<text x="249.7" y="43.6" transform="rotate(-90 249.7 43.6)">16</text>
<text x="244.5" y="71.8">1</text>
<text x="244.5" y="73.6">2</text>
<text x="244.5" y="75.4">3</text>
<text x="244.5" y="77.2">4</text>
<text x="249.7" y="72" transform="rotate(-90 249.7 72)">17</text>
<text x="244.5" y="79">5</text>
<text x="244.5" y="80.7">6</text>
<text x="244.5" y="82.5">7</text>
<text x="61.3" y="89.6">A</text>
<text x="67.4" y="89.6">Y</text>
<text x="68.3" y="87.9" transform="rotate(-90 68.3 87.9)">VCC</text>
<text x="244.5" y="87.8">10</text>
<text x="244.5" y="89.6">11</text>
<text x="244.5" y="84.3">8</text>
<text x="244.5" y="86.1">9</text>
<text x="64.8" y="93.3" transform="rotate(-90 64.8 93.3)">NC</text>
<text x="68.3" y="93.3" transform="rotate(-90 68.3 93.3)">GND</text>
<text x="244.5" y="91.4">12</text>
<text x="244.5" y="93.2">13</text>
<text x="244.5" y="95">14</text>
<text x="244.5" y="96.7">15</text>
<text x="249.7" y="96.9" transform="rotate(-90 249.7 96.9)">16</text>
<text x="116.5" y="153.6">VCC</text>
<text x="131.3" y="155.4">D1+</text>
<text x="116.5" y="157.2">D+</text>
<text x="131.3" y="159">D2+</text>
<text x="116.5" y="166.1">D-</text>
<text x="131.7" y="167.9">D2-</text>
<text x="131.7" y="164.3">D1-</text>
<text x="116.5" y="171.4">S</text>
<text x="131.9" y="173.2">OE</text>
<text x="116.5" y="175">GND</text>
</g>
<g font-size="1.6" fill="#000080">
<text x="49.8" y="29.9">SN74LV1T125DBVR</text>
<text x="76.5" y="26.3">C296</text>
<text x="76.5" y="28.1">100nF</text>
<text x="252.5" y="28.1">J20</text>
<text x="252.5" y="29.9">YL002-009-015</text>
<text x="49.8" y="33.4">U55</text>
<text x="58.7" y="49.4">R425</text>
<text x="69.3" y="49.4">0R</text>
<text x="122.7" y="51.2">D78</text>
<text x="133.3" y="51.2">D77</text>
<text x="145.8" y="51.2">D76</text>
<text x="156.5" y="51.2">D75</text>
<text x="168.9" y="51.2">D74</text>
<text x="179.6" y="51.2">D73</text>
<text x="192" y="51.2">D72</text>
<text x="202.7" y="51.2">D71</text>
<text x="215.1" y="53">C230</text>
<text x="218.7" y="49.4">FB12</text>
<text x="227.6" y="49.4">120R</text>
<text x="118.8" y="59.2" transform="rotate(-90 118.8 59.2)">ESDPSA0402V05</text>
<text x="129.5" y="59.2" transform="rotate(-90 129.5 59.2)">ESDPSA0402V05</text>
<text x="141.9" y="59.2" transform="rotate(-90 141.9 59.2)">ESDPSA0402V05</text>
<text x="152.6" y="59.2" transform="rotate(-90 152.6 59.2)">ESDPSA0402V05</text>
<text x="165.1" y="59.2" transform="rotate(-90 165.1 59.2)">ESDPSA0402V05</text>
<text x="175.7" y="59.2" transform="rotate(-90 175.7 59.2)">ESDPSA0402V05</text>
<text x="188.2" y="59.2" transform="rotate(-90 188.2 59.2)">ESDPSA0402V05</text>
<text x="198.8" y="59.2" transform="rotate(-90 198.8 59.2)">ESDPSA0402V05</text>
<text x="215.1" y="54.8">100nF</text>
<text x="49.8" y="83.2">SN74LV1T125DBVR</text>
<text x="76.5" y="79.7">C297</text>
<text x="76.5" y="81.4">100nF</text>
<text x="252.5" y="81.4">J23</text>
<text x="252.5" y="83.2">YL002-009-015</text>
<text x="49.8" y="86.8">U56</text>
<text x="218.7" y="101">FB13</text>
<text x="227.6" y="101">120R</text>
<text x="58.7" y="102.8">R426</text>
<text x="69.3" y="102.8">0R</text>
<text x="120.9" y="102.8">D86</text>
<text x="131.6" y="102.8">D85</text>
<text x="144" y="102.8">D84</text>
<text x="154.7" y="102.8">D83</text>
<text x="167.1" y="102.8">D82</text>
<text x="177.8" y="102.8">D81</text>
<text x="190.2" y="102.8">D80</text>
<text x="200.9" y="102.8">D79</text>
<text x="215.1" y="104.6">C232</text>
<text x="215.1" y="106.3">100nF</text>
<text x="117" y="110.8" transform="rotate(-90 117 110.8)">ESDPSA0402V05</text>
<text x="127.7" y="110.8" transform="rotate(-90 127.7 110.8)">ESDPSA0402V05</text>
<text x="140.2" y="110.8" transform="rotate(-90 140.2 110.8)">ESDPSA0402V05</text>
<text x="150.8" y="110.8" transform="rotate(-90 150.8 110.8)">ESDPSA0402V05</text>
<text x="163.3" y="110.8" transform="rotate(-90 163.3 110.8)">ESDPSA0402V05</text>
<text x="173.9" y="110.8" transform="rotate(-90 173.9 110.8)">ESDPSA0402V05</text>
<text x="186.4" y="110.8" transform="rotate(-90 186.4 110.8)">ESDPSA0402V05</text>
<text x="197.1" y="110.8" transform="rotate(-90 197.1 110.8)">ESDPSA0402V05</text>
<text x="94.2" y="147.2">C231</text>
<text x="94.2" y="149">100nF</text>
<text x="158.2" y="145.5">R359</text>
<text x="158.2" y="147.2">47K</text>
<text x="165.4" y="145.5">R358</text>
<text x="165.4" y="147.2">47K</text>
<text x="174.2" y="145.5">R365</text>
<text x="174.2" y="147.2">47K</text>
<text x="181.4" y="145.5">R364</text>
<text x="181.4" y="147.2">47K</text>
<text x="115.6" y="150.8">U48</text>
<text x="158.2" y="172.1">R363</text>
<text x="168.9" y="172.1">0R</text>
<text x="97.8" y="175.7">R360</text>
<text x="97.8" y="177.5">10K</text>
<text x="115.6" y="177.5">SGM7222YWQ10/TR</text>
</g>
<g font-size="1.6" fill="#800000">
<text x="76.5" y="29.9">16V,X7R</text>
<text x="49.8" y="31.7">SOT23-5</text>
<text x="76.5" y="31.7">C0402</text>
<text x="252.5" y="31.7">FPC15_1_23MM</text>
<text x="58.7" y="51.2">R0402</text>
<text x="69.3" y="51.2">5%</text>
<text x="218.7" y="51.2">L0603</text>
<text x="122.7" y="54.8">D0402</text>
<text x="133.3" y="54.8">D0402</text>
<text x="145.8" y="54.8">D0402</text>
<text x="156.5" y="54.8">D0402</text>
<text x="168.9" y="54.8">D0402</text>
<text x="179.6" y="54.8">D0402</text>
<text x="192" y="54.8">D0402</text>
<text x="202.7" y="54.8">D0402</text>
<text x="215.1" y="58.3">C0402</text>
<text x="215.1" y="56.6">16V,X7R</text>
<text x="76.5" y="83.2">16V,X7R</text>
<text x="49.8" y="85">SOT23-5</text>
<text x="76.5" y="85">C0402</text>
<text x="252.5" y="85">FPC15_1_23MM</text>
<text x="58.7" y="104.6">R0402</text>
<text x="69.3" y="104.6">5%</text>
<text x="120.9" y="106.3">D0402</text>
<text x="131.6" y="106.3">D0402</text>
<text x="144" y="106.3">D0402</text>
<text x="154.7" y="106.3">D0402</text>
<text x="167.1" y="106.3">D0402</text>
<text x="177.8" y="106.3">D0402</text>
<text x="190.2" y="106.3">D0402</text>
<text x="200.9" y="106.3">D0402</text>
<text x="218.7" y="102.8">L0603</text>
<text x="215.1" y="109.9">C0402</text>
<text x="215.1" y="108.1">16V,X7R</text>
<text x="158.2" y="149">1%</text>
<text x="165.4" y="149">1%</text>
<text x="174.2" y="149">1%</text>
<text x="181.4" y="149">1%</text>
<text x="94.2" y="152.6">C0402</text>
<text x="94.2" y="150.8">16V,X7R</text>
<text x="158.2" y="150.8">R0402</text>
<text x="165.4" y="150.8">R0402</text>
<text x="174.2" y="150.8">R0402</text>
<text x="181.4" y="150.8">R0402</text>
<text x="158.2" y="173.9">R0402</text>
<text x="168.9" y="173.9">5%</text>
<text x="97.8" y="179.2">5%</text>
<text x="115.6" y="179.2">WQFN10_0d4_1_8x1_4x0_75mm</text>
<text x="97.8" y="181">R0402</text>
<text x="230.8" y="202.7">A3</text>
<text x="253" y="202.2">12 CAM Connector</text>
<text x="284.1" y="202.7">V1.2</text>
</g>
<g font-size="1.6" fill="#800040">
<text x="122.7" y="53">5V</text>
<text x="133.3" y="53">5V</text>
<text x="145.8" y="53">5V</text>
<text x="156.5" y="53">5V</text>
<text x="168.9" y="53">5V</text>
<text x="179.6" y="53">5V</text>
<text x="192" y="53">5V</text>
<text x="202.7" y="53">5V</text>
<text x="227.6" y="51.2">2A</text>
<text x="120.9" y="104.6">5V</text>
<text x="131.6" y="104.6">5V</text>
<text x="144" y="104.6">5V</text>
<text x="154.7" y="104.6">5V</text>
<text x="167.1" y="104.6">5V</text>
<text x="177.8" y="104.6">5V</text>
<text x="190.2" y="104.6">5V</text>
<text x="200.9" y="104.6">5V</text>
<text x="227.6" y="102.8">2A</text>
</g>
<g font-size="1.6" fill="#00f">
<text x="115.6" y="184.6">Pin 10: S=0, D=D1</text>
<text x="115.6" y="182.8">Function Table:</text>
<text x="120.9" y="186.4">S=1, D=D2</text>
</g>
<g font-size="1.3">
<text x="30.8" y="1.3">5</text>
<text x="88.8" y="1.3">4</text>
<text x="146.9" y="1.3">3</text>
<text x="205" y="1.3">2</text>
<text x="263.1" y="1.3">1</text>
<text x=".5" y="28.4">D</text>
<text x="292.6" y="28.4">D</text>
<text x=".5" y="79.5">C</text>
<text x="292.6" y="79.5">C</text>
<text x=".5" y="130.6">B</text>
<text x="292.6" y="130.6">B</text>
<text x=".5" y="181.7">A</text>
<text x="292.6" y="181.7">A</text>
<text x="30.8" y="207.4">5</text>
<text x="88.8" y="207.4">4</text>
<text x="146.9" y="207.4">3</text>
<text x="205" y="207.4">2</text>
<text x="263.1" y="207.4">1</text>
</g>
</svg>
